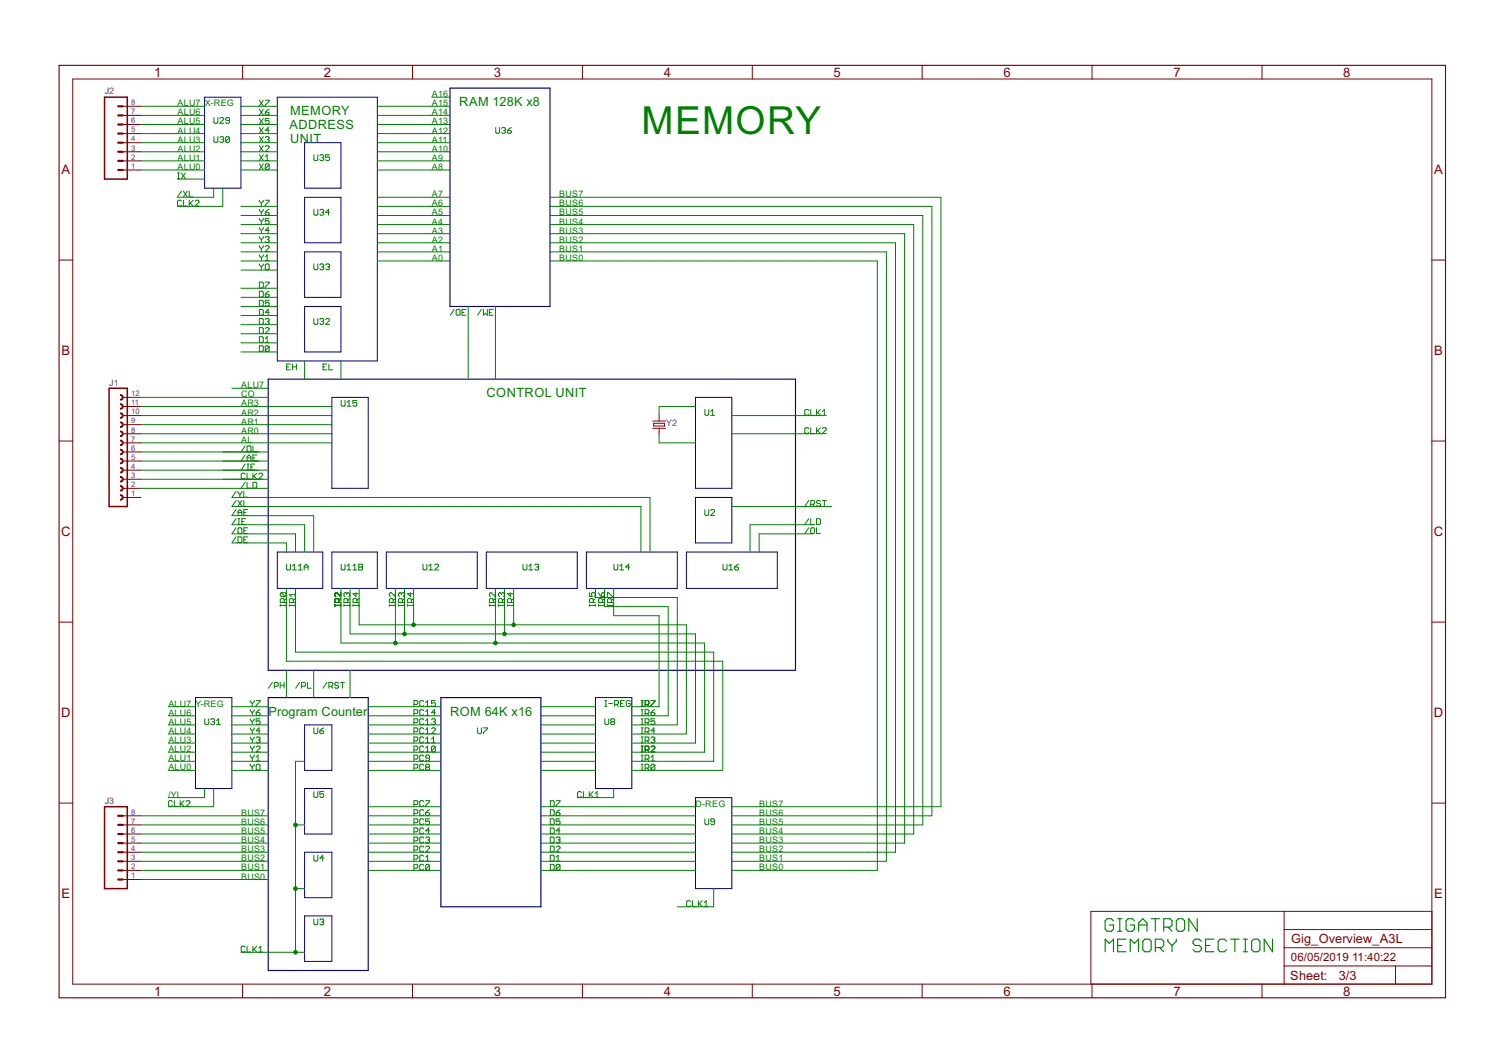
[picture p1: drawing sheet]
<svg xmlns="http://www.w3.org/2000/svg" width="420mm" height="297mm" viewBox="0 0 420 297" stroke-linecap="round" stroke-linejoin="round" font-family="sans-serif">
<g fill="none" stroke="#800000" stroke-width=".28">
<path d="M67.8 18.2v3.9M115.2 18.2v3.9M162.7 18.2v3.9M210.2 18.2v3.9M257.6 18.2v3.9M305.1 18.2v3.9M352.6 18.2v3.9M20.3 22.1h379.7v252.6h-379.7zM34.3 39.8h5.1M34.3 37.3h5.1M34.3 34.8h5.1M34.3 32.2h5.1"/>
<path d="M34.3 29.7h5.1M34.3 47.5h5.1M34.3 44.9h5.1M34.3 42.4h5.1M16.5 72.6h3.8M400 72.6h3.8M34.3 118.6h5.1M34.3 116h5.1M34.3 113.5h5.1M34.3 110.9h5.1M182.4 117.5h3.5M182.4 119.6h3.5"/>
<path d="M182.6 118.2h3.1v.7h-3.1zM184.1 116v1.5M184.1 119.6v1.5M16.5 123.1h3.8M34.3 138.9h5.1M34.3 136.3h5.1M34.3 133.8h5.1M34.3 131.3h5.1M34.3 128.7h5.1M34.3 126.2h5.1M34.3 123.6h5.1M34.3 121.1h5.1"/>
<path d="M400 123.1h3.8M16.5 173.7h3.8M400 173.7h3.8M16.5 224.2h3.8M34.3 237.9h5.1M34.3 235.4h5.1M34.3 232.8h5.1M34.3 230.3h5.1M34.3 227.8h5.1M400 224.2h3.8M34.3 245.5h5.1M34.3 243h5.1"/>
<path d="M34.3 240.5h5.1M358.7 254.4v20.3M358.7 259.5h41.3M400 254.4h-95.2v20.3M67.8 274.7v3.9M115.2 274.7v3.9M162.7 274.7v3.9M210.2 274.7v3.9M257.6 274.7v3.9M305.1 274.7v3.9M352.6 274.7v3.9M358.7 269.7h41.3"/>
<path d="M358.7 264.6h41.3M389.8 269.7v5"/>
</g>
<path d="M29.2 27.1h6.4v22.9h-6.4zM30.5 108.4h5.1v33h-5.1zM29.2 225.2h6.4v22.9h-6.4z" fill="none" stroke="#800000" stroke-width=".42"/>
<g fill="none" stroke="#800000" stroke-width=".61">
<path d="M33 37.3h1.3M33 39.8h1.3M33 34.8h1.3M33 32.2h1.3M33 29.7h1.3M33 42.4h1.3M33 44.9h1.3M33 47.5h1.3M33 235.4h1.3M33 237.9h1.3M33 232.8h1.3M33 230.3h1.3"/>
<path d="M33 227.8h1.3M33 240.5h1.3M33 243h1.3M33 245.5h1.3"/>
</g>
<path d="M16.5 18.2h387.3v260.4h-387.3z" fill="none" stroke="#800000" stroke-width=".32"/>
<g fill="#800000" stroke="#800000" stroke-width=".28">
<path d="M33.7 133a.76 .76 0 0 1 .7 .8 .76 .76 0 0 1-.7 .8v-.3a.51 .51 0 0 0 .5-.5 .51 .51 0 0 0-.5-.5z" fill-rule="evenodd"/>
<path d="M33.7 135.6a.76 .76 0 0 1 .7 .7 .76 .76 0 0 1-.7 .8v-.3a.51 .51 0 0 0 .5-.5 .51 .51 0 0 0-.5-.5z" fill-rule="evenodd"/>
<path d="M33.7 138.1a.76 .76 0 0 1 .7 .8 .76 .76 0 0 1-.7 .7v-.2a.51 .51 0 0 0 .5-.5 .51 .51 0 0 0-.5-.5z" fill-rule="evenodd"/>
<path d="M33.7 128a.76 .76 0 0 1 .7 .7 .76 .76 0 0 1-.7 .8v-.3a.51 .51 0 0 0 .5-.5 .51 .51 0 0 0-.5-.5z" fill-rule="evenodd"/>
<path d="M33.7 130.5a.76 .76 0 0 1 .7 .8 .76 .76 0 0 1-.7 .7v-.2a.51 .51 0 0 0 .5-.5 .51 .51 0 0 0-.5-.6z" fill-rule="evenodd"/>
<path d="M33.7 120.3a.76 .76 0 0 1 .7 .8 .76 .76 0 0 1-.7 .8v-.3a.51 .51 0 0 0 .5-.5 .51 .51 0 0 0-.5-.5z" fill-rule="evenodd"/>
<path d="M33.7 122.9a.76 .76 0 0 1 .7 .7 .76 .76 0 0 1-.7 .8v-.3a.51 .51 0 0 0 .5-.5 .51 .51 0 0 0-.5-.5z" fill-rule="evenodd"/>
<path d="M33.7 125.4a.76 .76 0 0 1 .7 .8 .76 .76 0 0 1-.7 .7v-.2a.51 .51 0 0 0 .5-.5 .51 .51 0 0 0-.5-.5z" fill-rule="evenodd"/>
<path d="M33.7 115.3a.76 .76 0 0 1 .7 .7 .76 .76 0 0 1-.7 .8v-.3a.51 .51 0 0 0 .5-.5 .51 .51 0 0 0-.5-.5z" fill-rule="evenodd"/>
<path d="M33.7 117.8a.76 .76 0 0 1 .7 .8 .76 .76 0 0 1-.7 .7v-.2a.51 .51 0 0 0 .5-.5 .51 .51 0 0 0-.5-.6z" fill-rule="evenodd"/>
<path d="M33.7 110.2a.76 .76 0 0 1 .7 .7 .76 .76 0 0 1-.7 .8v-.3a.51 .51 0 0 0 .5-.5 .51 .51 0 0 0-.5-.5z" fill-rule="evenodd"/>
<path d="M33.7 112.7a.76 .76 0 0 1 .7 .8 .76 .76 0 0 1-.7 .7v-.2a.51 .51 0 0 0 .5-.5 .51 .51 0 0 0-.5-.5z" fill-rule="evenodd"/>
</g>
<g fill="none" stroke="#000080" stroke-width=".28">
<path d="M57.1 27.1h10.2v25.4h-10.2zM77.5 27.1h27.9v73.7h-27.9zM85.1 39.8h10.1v12.7h-10.1zM85.1 55.1h10.1v12.7h-10.1zM85.1 70.3h10.1v12.7h-10.1zM85.1 85.6h10.1v12.7h-10.1zM92.7 110.9h10.2v25.4h-10.2zM194.3 110.9h10.1v25.4h-10.1zM194.3 138.9h10.1v12.7h-10.1zM77.5 154.1h12.7v10.2h-12.7zM92.7 154.1h12.7v10.2h-12.7zM107.9 154.1h25.4v10.2h-25.4z"/>
<path d="M135.9 154.1h25.4v10.2h-25.4zM163.8 154.1h25.4v10.2h-25.4zM191.7 154.1h25.4v10.2h-25.4zM54.6 194.8h10.2v25.3h-10.2zM166.3 194.8h10.2v25.3h-10.2zM85.1 202.4h7.6v12.7h-7.6zM85.1 220.1h7.6v12.7h-7.6zM85.1 237.9h7.6v12.7h-7.6zM194.3 222.7h10.1v25.4h-10.1zM85.1 255.7h7.6v12.7h-7.6z"/>
</g>
<path d="M125.7 24.6h27.9v61h-27.9zM74.9 105.9h147.3v81.2h-147.3zM74.9 194.8h28v76.1h-28zM123.2 194.8h27.9v58.4h-27.9z" fill="none" stroke="#000080" stroke-width=".32"/>
<g fill="none" stroke="#008000" stroke-width=".28">
<path d="M39.4 29.7h17.7M39.4 32.2h17.7M39.4 34.8h17.7M39.4 37.3h17.7M39.4 39.8h17.7M59.8 38.1v1.4l.2 .3h.6l.3-.3v-1.4M59.8 32.8v1.4l.2 .2h.6l.3-.2v-1.4M61.4 38.4l.3-.3h.5l.3 .3-.3 .5M61.4 33.1l.3-.3h.5l.3 .3v.2l-1.1 1.1h1.1M61.9 38.9h.3M62.2 38.9l.3 .3-.3 .6h-.5l-.3-.3M64.1 38.4l-.3-.3h-.5l-.3 .3v1.1"/>
<path d="M64.1 38.4v1.1l-.3 .3h-.5l-.3-.3M64.1 33.6h-.8l-.3-.3 .3-.5h.5l.3 .3v1.1l-.3 .2h-.5l-.3-.2M64.1 38.4l-1.1 1.1M67.3 29.7h10.2M67.3 32.2h10.2M67.3 34.8h10.2M67.3 37.3h10.2M67.3 39.8h10.2M72.5 38.1l1.1 1.7M72.5 33.1l1.1 1.6M72.5 35.6l1.1 1.6M72.5 30.5l1.1 1.6"/>
<path d="M72.5 28l1.1 1.6M73.6 38.1l-1.1 1.7M73.6 33.1l-1.1 1.6M73.6 35.6l-1.1 1.6M73.6 30.5l-1.1 1.6M73.6 28l-1.1 1.6M74.1 28h1.1v.2l-1.1 1.1v.3M74.1 31.3h.8l.3 .6-.3 .2h-.5l-.3-.2zM74.1 38.4l.3-.3h.5l.3 .3-.3 .5M74.6 38.9h.3M74.9 38.9l.3 .3-.3 .6h-.5l-.3-.3M75.2 33.1h-1.1v.8l.5-.3 .6 .3v.5l-.3 .3h-.5l-.3-.3"/>
<path d="M75.2 36.4h-1.1l.8-.8v1.6M75.2 30.5l-1.1 .8M105.4 29.7h20.3M105.4 32.2h20.3M105.4 34.8h20.3M105.4 37.3h20.3M105.4 39.8h20.3M120.6 27.1h5.1M138.5 35.6v1.4l.3 .2h.5l.3-.2v-1.4M140.1 35.9l.3-.3h.5l.3 .3-.3 .5M140.7 36.4h.2M140.9 36.4l.3 .3-.3 .5h-.5l-.3-.2"/>
<path d="M141.8 36.4h.8l.3 .6-.3 .2h-.6l-.2-.2zM142.9 35.6l-1.1 .8M39.4 42.4h17.7M39.4 44.9h17.7M39.4 47.5h17.7M49.5 50h7.6M49.6 49.9h.5M49.6 48.3h.5M49.9 48.3v1.6M50.7 48.3l1.1 1.6M50.7 53.4l-1.1 1.6M50.7 56.2l-.3-.3h-.5l-.3 .3v1.1l.3 .2h.5l.3-.2"/>
<path d="M51.2 53.4l1.1 1.6M51.2 55.9v1.6h1.1M51.8 48.3l-1.1 1.6M52.3 53.4l-1.1 1.6M52.9 53.4v1.6h1.1M52.9 55.9v1.6M53.1 56.7l.9 .8M54 55.9l-1.1 1.1M54.5 56.2l.3-.3h.5l.3 .3v.3l-1.1 1h1.1M59.7 52.5v2.6h-10.2M62.2 52.5v5.1h-12.7M67.3 42.4h10.2"/>
<path d="M67.3 44.9h10.2M67.3 47.5h10.2M67.3 57.6h10.2M72.5 55.9v.3l.5 .5M72.5 58.4v.3l.5 .6M72.5 45.7l1.1 1.7M72.5 43.2l1.1 1.6M72.5 40.7l1.1 1.6M73 56.7v.8M73 59.3v.8M73.6 55.9v.3l-.6 .5M73.6 58.4v.3l-.6 .6"/>
<path d="M73.6 45.7l-1.1 1.7M73.6 43.2l-1.1 1.6M73.6 40.7l-1.1 1.6M74.1 55.9h1.1v.3l-1.1 1.1v.2M74.1 59.3h.8l.3 .5-.3 .3h-.5l-.3-.3zM74.1 40.9l.3-.2h.5l.3 .2v.3l-1.1 1.1h1.1M74.1 43.8l.5-.6v1.6M74.1 44.8h1.1M75.2 46l-.3-.3h-.5l-.3 .3v1.1M75.2 46v1.1l-.3 .3h-.5l-.3-.3M75.2 58.4l-1.1 .9M75.2 46l-1.1 1.1"/>
<path d="M87.7 58.4v1.4l.3 .3h.5l.3-.3v-1.4M87.7 43.2v1.4l.3 .2h.5l.3-.2v-1.4M89.3 43.5l.3-.3h.5l.3 .3-.3 .5M89.3 58.7l.3-.3h.5l.3 .3-.3 .6M89.9 59.3h.2M89.9 44h.2M90.1 59.3l.3 .2-.3 .6h-.5l-.3-.3M90.1 44l.3 .3-.3 .5h-.5l-.3-.2M92.1 59.3h-1.1l.8-.9v1.7M92.1 43.2h-1.1v.8l.5-.2 .6 .2v.6l-.3 .2h-.6l-.2-.2M105.4 42.4h20.3M105.4 44.9h20.3"/>
<path d="M105.4 47.5h20.3M105.4 55.1h20.3M105.4 57.6h20.3M153.6 55.1h109.3v170.1h-58.5M153.6 57.6h106.7v170.2h-55.9M67.3 62.7h10.2M67.3 60.2h10.2M67.3 65.2h10.2M67.3 67.8h10.2M67.3 70.3h10.2M67.3 72.9h10.2M67.3 75.4h10.2"/>
<path d="M72.5 61v.3l.5 .5M72.5 63.5v.3l.5 .5M72.5 66.1v.2l.5 .6M72.5 68.6v.3l.5 .5M72.5 71.1v.3l.5 .6M72.5 73.7v.3l.5 .5M72.5 78.8h.8l.3 .2v1.1l-.3 .3h-.8zM73 61.8v.8M73 64.3v.9M73 66.9v.8M73 69.4v.8M73 72v.8"/>
<path d="M73 74.5v.8M73.6 73.7v.3l-.6 .5M73.6 61v.3l-.6 .5M73.6 63.5v.3l-.6 .5M73.6 66.1v.2l-.6 .6M73.6 68.6v.3l-.6 .5M73.6 71.1v.3l-.6 .6M74.1 78.8h1.1v.2l-1.1 1.1v.3M74.1 66.3l.3-.2h.5l.3 .2-.3 .6M74.1 68.9l.3-.3h.5l.3 .3v.3l-1.1 1h1.1M74.1 71.7l.5-.6v1.7M74.1 72.8h1.1"/>
<path d="M74.4 73.7h.5l.3 .3v1l-.3 .3h-.5l-.3-.3v-1zM74.6 66.9h.3M74.9 66.9l.3 .3-.3 .5h-.5l-.3-.3M75.2 61h-1.1v.8l.5-.3 .6 .3v.5l-.3 .3h-.5l-.3-.3M75.2 64.3h-1.1l.8-.8v1.7M87.7 73.7v1.3l.3 .3h.5l.3-.3v-1.3M89.3 74l.3-.3h.5l.3 .3-.3 .5M89.9 74.5h.2M90.1 74.5l.3 .3-.3 .5h-.5l-.3-.3M91 74l.2-.3h.6l.3 .3-.3 .5M91.5 74.5h.3M91.8 74.5l.3 .3-.3 .5h-.6l-.2-.3"/>
<path d="M105.4 62.7h20.3M105.4 60.2h20.3M105.4 65.2h20.3M105.4 67.8h20.3M105.4 70.3h20.3M105.4 72.9h20.3M153.6 60.2h104.2v170.1h-53.4M153.6 62.7h101.6v170.1h-50.8M153.6 65.2h99.1v170.2h-48.3M153.6 67.8h96.6v170.1h-45.8M153.6 70.3h94v170.2h-43.2M153.6 72.9h91.5v170.1h-40.7"/>
<path d="M67.3 80.5h10.2M67.3 83h10.2M67.3 85.6h10.2M67.3 88.1h10.2M67.3 90.6h10.2M67.3 93.2h10.2M67.3 95.7h10.2M67.3 98.3h10.2M72.5 81.3h.8l.3 .3v1.1l-.3 .2h-.8zM72.5 83.8h.8l.3 .3v1.1l-.3 .3h-.8zM72.5 86.4h.8l.3 .3v1l-.3 .3h-.8zM72.5 88.9h.8l.3 .3v1.1l-.3 .3h-.8z"/>
<path d="M72.5 91.5h.8l.3 .2v1.1l-.3 .3h-.8zM72.5 94h.8l.3 .3v1.1l-.3 .2h-.8zM72.5 96.5h.8l.3 .3v1.1l-.3 .3h-.8zM74.1 82.1h.8l.3 .6-.3 .2h-.5l-.3-.2zM74.1 89.2l.3-.3h.5l.3 .3-.3 .5M74.1 91.7l.3-.2h.5l.3 .2v.3l-1.1 1.1h1.1M74.1 94.6l.5-.6v1.6M74.1 95.6h1.1M74.6 89.7h.3M74.9 89.7l.3 .3-.3 .6h-.5l-.3-.3M75.2 83.8h-1.1v.9l.5-.3 .6 .3v.5l-.3 .3h-.5l-.3-.3M75.2 96.8l-.3-.3h-.5l-.3 .3v1.1"/>
<path d="M75.2 96.8v1.1l-.3 .3h-.5l-.3-.3M75.2 87.2h-1.1l.8-.8v1.6M75.2 96.8l-1.1 1.1M75.2 81.3l-1.1 .8M87.7 88.9v1.4l.3 .3h.5l.3-.3v-1.4M89.3 89.2l.3-.3h.5l.3 .3-.3 .5M89.9 89.7h.2M90.1 89.7l.3 .3-.3 .6h-.5l-.3-.3M91 89.2l.2-.3h.6l.3 .3v.3l-1.1 1.1h1.1M126.9 86.4l-1.1 1.6M127.4 86.7l.3-.3h.5l.3 .3v1l-.3 .3h-.5l-.3-.3zM129.1 87.2h.5"/>
<path d="M130.2 86.4h-1.1v1.6h1.1M130.8 85.6v20.3M134.5 86.4l-1.1 1.6M135 86.4v1.6l.6-.5 .5 .5v-1.6M136.7 87.2h.5M137.8 86.4h-1.1v1.6h1.1M138.4 85.6v20.3M39.4 113.5h53.3M39.4 118.6h53.3M39.4 110.9h35.5M39.4 116h53.3M64.8 108.4h10.1"/>
<path d="M80.1 102.4h.5M81.2 101.6h-1.1v1.7h1.1M81.7 102.4h1.1M81.7 101.6v1.7M82.8 101.6v1.7M85.1 100.8v5.1M90.2 102.4h.6M91.3 101.6h-1.1v1.7h1.1M91.9 101.6v1.7h1.1M95.2 100.8v5.1M95.3 111.8v1.3l.3 .3h.5l.3-.3v-1.3M96.9 113.4h1.1"/>
<path d="M96.9 112.3l.6-.5v1.6M99.7 111.8h-1.1v.8l.5-.3 .6 .3v.5l-.3 .3h-.5l-.3-.3M194.3 113.5h-10.2v2.5M196.9 114.3v1.4l.3 .3h.5l.3-.3v-1.4M198.5 116h1.1M198.5 114.9l.6-.6v1.7M204.4 116h25.4M225.9 114.6l-.2-.3h-.6l-.3 .3v1.1l.3 .3h.6l.2-.3M225.9 119.7l-.2-.3h-.6l-.3 .3v1.1l.3 .2h.6l.2-.2M226.5 114.3v1.7h1.1M226.5 119.4v1.6h1.1M228.1 114.3v1.7"/>
<path d="M228.1 119.4v1.6M228.4 115.1l.8 .9M229.2 119.4l-1.1 1.1M229.2 114.3l-1.1 1.1M229.7 119.7l.3-.3h.6l.2 .3v.2l-1.1 1.1h1.1M229.7 116h1.1M229.7 114.9l.6-.6v1.7M39.4 121.1h53.3M39.4 123.6h53.3M39.4 126.2h35.5M39.4 128.7h35.5M39.4 131.3h35.5"/>
<path d="M39.4 133.8h35.5M39.4 136.3h35.5M64.8 138.9h116.8v15.2M65.9 139.7l-1.1 1.7M65.9 137.2l-1.1 1.6M66.5 137.2v.3l.5 .5M66.5 139.7l1.1 1.7M67 138v.8M67.6 137.2v.3l-.6 .5M67.6 139.7l-1.1 1.7M68.1 137.2v1.6M68.1 139.7v1.7h1.1"/>
<path d="M68.5 132.4l-.3-.3h-.6l-.2 .3v1.1l.2 .2h.6l.3-.2M68.5 124.5l-1.1 1.6M68.5 127l-1.1 1.7M68.5 134.6l-1.1 1.7M68.5 129.6l-1.1 1.6M69 128.7v-1.1l.6-.6 .5 .6v1.1M69 132.1v1.6h1.1M69 134.6v1.7h1.1M69 127.8h1.1M69 131.2h.6M69 129.6h.6M69.3 124.5h.5l.3 .3v1l-.3 .3h-.5l-.3-.3v-1z"/>
<path d="M69.3 129.6v1.6M70.1 130.4h.6M70.7 124.5v1.6h1M70.7 132.1v1.6M70.7 134.6h.8l.2 .3v1.1l-.2 .3h-.8zM70.7 127.8h.5M70.9 132.9l.8 .8M71.2 129.6h-1.1v1.6h1.1M71.7 127h-1v1.7h1M71.7 132.1l-1 1.1M72.3 132.4l.3-.3h.5l.3 .3v.2l-1.1 1.1h1.1M184.1 121.1v2.5h10.2"/>
<path d="M204.4 121.1h25.4M225.9 139.7l-1.1 1.7M228.4 120.2l.8 .8M229.2 140l-.3-.3h-.5l-.3 .3 .3 .5h.5l.3 .3-.3 .6h-.5l-.3-.3M229.7 139.7h1.1M230.3 139.7v1.7M64.8 149h17.7v5.1M64.8 151.6h15.2v2.5M64.8 144h22.8v10.1M64.8 146.5h20.3v7.6M64.8 141.4h114.2v12.7M65.9 149.9l-1.1 1.6"/>
<path d="M65.9 147.3l-1.1 1.6M65.9 144.8l-1.1 1.6M65.9 142.3l-1.1 1.6M66.5 143.9v-1.1l.5-.5 .6 .5v1.1M66.5 146.4h.5M66.5 144.8h.5M66.5 149.9h.8l.3 .2v1.1l-.3 .3h-.8zM66.5 143.1h1.1M66.7 147.3h.6l.3 .3v1.1l-.3 .2h-.6l-.2-.2v-1.1zM66.7 144.8v1.6M67.6 145.6h.5M68.1 150.7h.6"/>
<path d="M68.1 148.1h.6M68.1 143.1h.6M68.6 144.8h-1v1.6h1M69.2 147.3h-1.1v1.6h1.1M69.2 149.9h-1.1v1.6h1.1M69.2 142.3h-1.1v1.6h1.1M80.1 157.5v1.4l.2 .2h.6l.3-.2v-1.4M81.7 159.1h1.1M81.7 158l.6-.5v1.6M83.4 159.1h1M83.4 158l.5-.5v1.6M85 159.1v-1.1l.5-.5 .6 .5v1.1"/>
<path d="M85 158.3h1.1M95.3 157.5v1.4l.3 .2h.5l.3-.2v-1.4M96.9 158l.6-.5v1.6M96.9 159.1h1.1M98.6 159.1h1.1M98.6 158l.5-.5v1.6M100.2 157.5h.8l.3 .3-.3 .5 .3 .6-.3 .2h-.8zM100.2 158.3h.8M118.2 157.5v1.4l.2 .2h.6l.3-.2v-1.4M119.8 159.1h1.1M119.8 158l.6-.5v1.6M121.5 157.8l.2-.3h.6l.2 .3v.2l-1 1.1h1"/>
<path d="M146.1 157.5v1.4l.3 .2h.5l.3-.2v-1.4M147.7 159.1h1.1M147.7 158l.6-.5v1.6M149.4 157.8l.2-.3h.6l.3 .3-.3 .5M149.9 158.3h.3M150.2 158.3l.3 .3-.3 .5h-.6l-.2-.2M171.5 157.5v1.4l.3 .2h.5l.3-.2v-1.4M173.1 159.1h1.1M173.1 158l.6-.5v1.6M175.9 158.3h-1.1l.8-.8v1.6M196.9 142.3v1.3l.3 .3h.5l.3-.3v-1.3M198.5 142.5l.3-.2h.5l.3 .2v.3l-1.1 1.1h1.1"/>
<path d="M202 157.5v1.4l.2 .2h.6l.3-.2v-1.4M203.6 159.1h1.1M203.6 158l.6-.5v1.6M204.4 141.4h28M205.3 158.3h.8l.2 .6-.2 .2h-.6l-.2-.2zM206.3 157.5l-1 .8M225.9 144.8l-1.1 1.6M225.9 147.3l-1.1 1.6M226.5 140.8h.8l.3-.3v-.5l-.3-.3h-.8v1.7M226.5 144.8v1.6h1.1M226.5 147.6l.3-.3h.5l.3 .3v1.1l-.3 .2h-.5l-.3-.2zM227 140.8l.6 .6"/>
<path d="M227.3 149h-15.2v5.1M227.3 146.5h-17.8v7.6M228.1 144.8h.8l.3 .3v1.1l-.3 .2h-.8zM228.1 147.3v1.6h1.1M78.3 168.7v.6M78.3 169h1.6M78.6 165.5l1.1 1M78.6 165.5l-.3 .2v.6l.3 .2h1.1M78.6 165.5h1.1l.2 .2v.6l-.2 .2M79.4 168.2v-.8l-.3-.3h-.5l-.3 .3v.8h1.6M79.9 168.7v.6M79.9 167.1l-.5 .5"/>
<path d="M80 164.3v20.3h121.9v30.5h-25.4M80.8 169h1.7M80.8 168.7v.6M81.9 168.2v-.8l-.2-.3h-.6l-.3 .3v.8h1.7M82.5 165.5v1M82.5 168.7v.6M82.5 167.1l-.6 .5M82.5 166h-1.7l.6 .5M82.5 164.3v17.8h116.9v30.4h-22.9M93.5 168.7v.6M93.5 169h1.7M94.6 168.2v-.8l-.2-.3h-.6l-.3 .3v.8h1.7"/>
<path d="M95.2 165.5v1l-1.1-1-.6 .2v.6l.3 .2M95.2 168.7v.6M95.2 167.1l-.6 .5M95.2 164.3v15.2h101.6v30.5h-20.3M96.1 169h1.6M96.1 168.7v.6M96.9 165.7l-.3-.2-.5 .2v.6l.3 .2M96.9 165.7l.3-.2 .5 .2v.6l-.3 .2M96.9 165.7v.3M97.2 168.2v-.8l-.3-.3h-.5l-.3 .3v.8h1.6M97.7 168.7v.6M97.7 167.1l-.5 .5"/>
<path d="M97.8 164.3v12.7h96.5v30.5h-17.8M98.6 168.7v.6M98.6 169h1.6M99.4 165.5v1l-.8-.8h1.6M99.7 168.2v-.8l-.3-.3h-.5l-.3 .3v.8h1.6M100.2 168.7v.6M100.2 167.1l-.5 .5M100.3 164.3v10.1h91.4v30.5h-15.2M108.8 169h1.6M108.8 168.7v.6M109.9 168.2v-.8l-.3-.3h-.5l-.3 .3v.8h1.6M110.4 165.5v1l-1.1-1-.5 .2v.6l.3 .2"/>
<path d="M110.4 168.7v.6M110.4 167.1l-.5 .5M110.5 164.3v15.2M111.3 169h1.6M111.3 168.7v.6M112.1 165.7l-.2-.2-.6 .2v.6l.3 .2M112.1 165.7l.3-.2 .5 .2v.6l-.2 .2M112.1 165.7v.3M112.4 168.2v-.8l-.3-.3h-.5l-.3 .3v.8h1.6M112.9 168.7v.6M112.9 167.1l-.5 .5M113 164.3v12.7"/>
<path d="M113.9 169h1.6M113.9 168.7v.6M114.7 165.5v1l-.8-.8h1.6M114.9 168.2v-.8l-.2-.3h-.6l-.2 .3v.8h1.6M115.5 167.1l-.6 .5M115.5 164.3v10.1M136.7 169h1.6M136.7 168.7v.6M137.8 168.2v-.8l-.3-.3h-.5l-.3 .3v.8h1.6M138.3 165.5v1l-1.1-1h-.2l-.3 .2v.6l.3 .2M138.3 168.7v.6M138.3 167.1l-.5 .5"/>
<path d="M138.4 164.3v15.2M139.3 169h1.6M139.3 168.7v.6M140.1 165.7l-.3-.2-.5 .2v.6l.2 .2M140.1 165.7l.2-.2 .6 .2v.6l-.3 .2M140.1 165.7v.3M140.3 168.2v-.8l-.2-.3h-.6l-.2 .3v.8h1.6M140.9 168.7v.6M140.9 167.1l-.6 .5M140.9 164.3v12.7M141.8 168.7v.6M141.8 169h1.6"/>
<path d="M142.6 165.5v1l-.8-.8h1.6M142.9 168.2v-.8l-.3-.3h-.5l-.3 .3v.8h1.6M143.4 168.7v.6M143.4 167.1l-.5 .5M143.5 164.3v10.1M164.7 165.5v1h.8l-.3-.8 .3-.2h.5l.3 .2v.6l-.3 .2M164.7 169h1.6M164.7 168.7v.6M165.7 168.2v-.8l-.2-.3h-.6l-.2 .3v.8h1.6M166.3 168.7v.6M166.3 167.1l-.6 .5M166.3 164.3v2.5h22.9v35.6h-12.7"/>
<path d="M167.2 169h1.6M167.2 168.7v.6M167.2 165.5l.8 1M168 165.7l.6-.2 .2 .2v.6l-.2 .2h-.6zM168.3 168.2v-.8l-.3-.3h-.6l-.2 .3v.8h1.6M168.8 168.7v.6M168.8 167.1l-.5 .5M168.9 164.3v5.1h17.8v30.4h-10.2M169.7 169h1.7M169.7 166.5v-1h.3l1.1 1h.3M169.7 168.7v.6M170.8 168.2v-.8l-.3-.3h-.5l-.3 .3v.8h1.7"/>
<path d="M171.4 168.7v.6M171.4 167.1l-.6 .5M171.4 164.3v7.6h12.7v25.4h-7.6M47 197.3h7.6M47 199.8h7.6M64.8 197.3h10.1M64.8 199.8h10.1M69.9 195.6v.3l.6 .5M69.9 198.1v.3l.6 .5M70.5 196.4v.8M70.5 198.9v.8M71 195.6v.3l-.5 .5"/>
<path d="M71 198.1v.3l-.5 .5M71.6 195.6h1v.3l-1 1v.3M71.6 198.9h.8l.2 .6-.2 .2h-.6l-.2-.2zM72.6 198.1l-1 .8M76.1 190.5l-1.1 1.6M76.6 191.6h.8l.3-.3v-.5l-.3-.3h-.8v1.6M78.3 190.5v1.6M78.3 191.3h1.1M79.4 190.5v1.6M80 187.1v7.7M83.7 190.5l-1.1 1.6M84.3 191.6h.8l.2-.3v-.5l-.2-.3h-.8v1.6"/>
<path d="M85.9 190.5v1.6h1.1M87.6 187.1v7.7M91.3 190.5l-1.1 1.6M91.9 191.6h.8l.3-.3v-.5l-.3-.3h-.8v1.6M92.4 191.6l.6 .5M94.6 190.8l-.3-.3h-.5l-.3 .3 .3 .5h.5l.3 .3-.3 .5h-.5l-.3-.2M95.1 190.5h1.1M95.7 190.5v1.6M97.8 187.1v7.7M102.9 197.3h20.3M102.9 199.8h20.3M115.6 196.7h.8l.3-.3v-.5l-.3-.3h-.8v1.6"/>
<path d="M115.6 199.2h.8l.3-.3v-.5l-.3-.3h-.8v1.6M118.4 198.4l-.3-.3h-.6l-.2 .3v1.1l.2 .2h.6l.3-.2M118.4 195.9l-.3-.3h-.6l-.2 .3v1l.2 .3h.6l.3-.3M118.9 199.7h1.1M118.9 197.2h1.1M118.9 196.1l.5-.5v1.6M118.9 198.7l.5-.6v1.6M121.6 198.9h-1.1l.8-.8v1.6M121.6 195.6h-1.1v.8l.8-.3 .3 .3v.5l-.3 .3h-.5l-.3-.3M151.1 197.3h15.2M151.1 199.8h15.2M169 195.6h.5"/>
<path d="M169 197.2h.5M169.2 195.6v1.6M170.1 196.4h1.1M171.7 196.7h.8l.3-.3v-.5l-.3-.3h-.8v1.6M172.2 196.7l.6 .5M173.3 196.4h.6M174.4 195.6h-1.1v1.6h1.1M176.1 195.9l-.3-.3h-.6l-.2 .3v1l.2 .3h.6l.3-.3v-.5h-.6M179.1 199.7h.6M179.1 195.6h.6M179.1 198.1h.6M179.1 197.2h.6"/>
<path d="M179.4 195.6v1.6M179.4 198.1v1.6M180.2 196.7h.8l.3-.3v-.5l-.3-.3h-.8v1.6M180.2 199.2h.8l.3-.3v-.5l-.3-.3h-.8v1.6M180.8 199.2l.5 .5M180.8 196.7l.5 .5M181.9 198.9h.8l.2 .6-.2 .2h-.6l-.2-.2zM181.9 195.6h1v.3l-1 1v.3M182.9 198.1l-1 .8M47 202.4h7.6M47 204.9h7.6M47 207.5h7.6"/>
<path d="M47 210h7.6M47 212.5h7.6M47 215.1h7.6M57.2 200.7v1.3l.3 .3h.5l.3-.3v-1.3M58.9 200.9l.2-.2h.6l.2 .2-.2 .6M59.4 201.5h.3M59.7 201.5l.2 .2-.2 .6h-.6l-.2-.3M60.5 202.3h1.1M60.5 201.2l.5-.5v1.6M64.8 202.4h10.1M64.8 204.9h10.1M64.8 207.5h10.1"/>
<path d="M64.8 210h10.1M64.8 212.5h10.1M64.8 215.1h10.1M69.9 200.7v.2l.6 .6M69.9 203.2v.3l.6 .5M69.9 205.7v.3l.6 .6M69.9 208.3v.3l.6 .5M69.9 210.8v.3l.6 .5M69.9 213.4v.2l.6 .6M70.5 201.5v.8M70.5 204v.8M70.5 206.6v.8"/>
<path d="M70.5 209.1v.8M70.5 211.6v.8M70.5 214.2v.8M71 213.4v.2l-.5 .6M71 200.7v.2l-.5 .6M71 203.2v.3l-.5 .5M71 205.7v.3l-.5 .6M71 208.3v.3l-.5 .5M71 210.8v.3l-.5 .5M71.6 206l.2-.3h.6l.2 .3-.2 .6M71.6 208.6l.2-.3h.6l.2 .3v.2l-1 1.1h1M71.6 211.4l.5-.6v1.6"/>
<path d="M71.6 212.4h1M71.8 213.4h.6l.2 .2v1.1l-.2 .3h-.6l-.2-.3v-1.1zM72.1 206.6h.3M72.4 206.6l.2 .2-.2 .6h-.6l-.2-.3M72.6 200.7h-1v.8l.8-.3 .2 .3v.5l-.2 .3h-.6l-.2-.3M72.6 204h-1l.8-.8v1.6M85.1 212.5h-2.6v53.4M87.7 203.2v1.4l.3 .2h.5l.3-.2v-1.4M89.3 204h.8l.3 .6-.3 .2h-.5l-.3-.2zM90.4 203.2l-1.1 .8M102.9 202.4h20.3M102.9 204.9h20.3"/>
<path d="M102.9 207.5h20.3M102.9 210h20.3M102.9 212.5h20.3M102.9 215.1h20.3M115.6 214.4h.8l.3-.2v-.6l-.3-.2h-.8v1.6M115.6 209.4h.8l.3-.3v-.5l-.3-.3h-.8v1.6M115.6 206.8h.8l.3-.2v-.6l-.3-.3h-.8v1.7M115.6 201.7h.8l.3-.2v-.6l-.3-.2h-.8v1.6M115.6 211.9h.8l.3-.3v-.5l-.3-.3h-.8v1.6M115.6 204.3h.8l.3-.3v-.5l-.3-.3h-.8v1.6M118.4 213.6l-.3-.2h-.6l-.2 .2v1.1l.2 .3h.6l.3-.3M118.4 211.1l-.3-.3h-.6l-.2 .3v1.1l.2 .2h.6l.3-.2"/>
<path d="M118.4 208.6l-.3-.3h-.6l-.2 .3v1l.2 .3h.6l.3-.3M118.4 206l-.3-.3h-.6l-.2 .3v1.1l.2 .3h.6l.3-.3M118.4 200.9l-.3-.2h-.6l-.2 .2v1.1l.2 .3h.6l.3-.3M118.4 203.5l-.3-.3h-.6l-.2 .3v1.1l.2 .2h.6l.3-.2M118.9 209.9h1.1M118.9 207.4h1.1M118.9 202.3h1.1M118.9 204.8h1.1M118.9 201.2l.5-.5v1.6M118.9 203.8l.5-.6v1.6M118.9 206.3l.5-.6v1.7M118.9 208.8l.5-.5v1.6"/>
<path d="M119.2 214.2l-.3-.3 .3-.5h.5l.3 .2-.3 .6M119.2 214.2l-.3 .2 .3 .6h.5l.3-.3-.3-.5M119.2 214.2h.5M120 211.6h-.8l-.3-.2 .3-.6h.5l.3 .3v1.1l-.3 .2h-.5l-.3-.2M120.5 207.4h1.1M120.5 200.9l.3-.2h.5l.3 .2-.3 .6M120.5 203.5l.3-.3h.5l.3 .3v.3l-1.1 1h1.1M120.5 206.3l.6-.6v1.7M121.1 201.5h.2M121.3 201.5l.3 .2-.3 .6h-.5l-.3-.3M121.6 208.6v1l-.3 .3h-.5l-.3-.3M121.6 208.6l-.3-.3h-.5l-.3 .3v1"/>
<path d="M121.6 208.6l-1.1 1M133.4 203.2v1.4l.3 .2h.5l.3-.2v-1.4M135 203.2h1.1v.3l-1.1 1.1v.2M151.1 202.4h15.2M151.1 204.9h15.2M151.1 207.5h15.2M151.1 210h15.2M151.1 212.5h15.2M151.1 215.1h15.2M169 200.7v1.3l.2 .3h.6l.3-.3v-1.3M170.9 201.5l-.3-.3 .3-.5h.5l.3 .2-.3 .6M170.9 201.5l-.3 .2 .3 .6h.5l.3-.3-.3-.5"/>
<path d="M170.9 201.5h.5M179.1 213.4h.6M179.1 215h.6M179.1 212.4h.6M179.1 209.9h.6M179.1 208.3h.6M179.1 205.7h.6M179.1 207.4h.6M179.1 200.7h.6M179.1 202.3h.6M179.1 210.8h.6M179.1 204.8h.6"/>
<path d="M179.1 203.2h.6M179.4 200.7v1.6M179.4 203.2v1.6M179.4 205.7v1.7M179.4 208.3v1.6M179.4 210.8v1.6M179.4 213.4v1.6M180.2 214.4h.8l.3-.2v-.6l-.3-.2h-.8v1.6M180.2 209.4h.8l.3-.3v-.5l-.3-.3h-.8v1.6M180.2 206.8h.8l.3-.2v-.6l-.3-.3h-.8v1.7M180.2 201.7h.8l.3-.2v-.6l-.3-.2h-.8v1.6M180.2 204.3h.8l.3-.3v-.5l-.3-.3h-.8v1.6"/>
<path d="M180.2 211.9h.8l.3-.3v-.5l-.3-.3h-.8v1.6M180.8 214.4l.5 .6M180.8 211.9l.5 .5M180.8 209.4l.5 .5M180.8 206.8l.5 .6M180.8 201.7l.5 .6M180.8 204.3l.5 .5M181.9 212.4h1M181.9 208.6l.2-.3h.6l.2 .3v.2l-1 1.1h1M181.9 206l.2-.3h.6l.2 .3-.2 .6M181.9 211.4l.5-.6v1.6M182.4 206.6h.3"/>
<path d="M182.7 206.6l.2 .2-.2 .6h-.6l-.2-.3M182.9 213.6l-.2-.2h-.6l-.2 .2v1.1M182.9 213.6v1.1l-.2 .3h-.6l-.2-.3M182.9 204h-1l.8-.8v1.6M182.9 200.7h-1v.8l.8-.3 .2 .3v.5l-.2 .3h-.6l-.2-.3M182.9 213.6l-1 1.1M39.4 230.3h35.5M39.4 227.8h35.5M39.4 232.8h35.5M39.4 235.4h35.5M39.4 237.9h35.5M48.2 223.8l-.3-.3h-.6l-.2 .3v1.1l.2 .2h.6l.3-.2"/>
<path d="M48.7 223.5v1.6h1.1M50.3 223.5v1.6M50.6 224.3l.8 .8M51.4 223.5l-1.1 1.1M52 223.8l.2-.3h.6l.3 .3v.3l-1.1 1h1.1M57.1 220.1v2.6h-10.1M59.7 220.1v5.1h-12.7M82.5 230.3h2.6M87.7 238.8v1.3l.3 .3h.5l.3-.3v-1.3M87.7 221v1.3l.3 .3h.5l.3-.3v-1.3M90.4 221h-1.1v.8l.8-.3 .3 .3v.5l-.3 .3h-.5l-.3-.3M90.4 239.6h-1.1l.8-.8v1.6"/>
<path d="M102.9 230.3h20.3M102.9 225.2h20.3M102.9 227.8h20.3M102.9 232.8h20.3M102.9 235.4h20.3M102.9 237.9h20.3M115.6 239.8h.8l.3-.2v-.6l-.3-.2h-.8v1.6M115.6 237.3h.8l.3-.3v-.5l-.3-.3h-.8v1.6M115.6 234.8h.8l.3-.3v-.5l-.3-.3h-.8v1.6M115.6 229.7h.8l.3-.3v-.5l-.3-.3h-.8v1.6M115.6 232.2h.8l.3-.3v-.5l-.3-.3h-.8v1.7M115.6 227.1h.8l.3-.2v-.6l-.3-.2h-.8v1.6"/>
<path d="M115.6 224.6h.8l.3-.3v-.5l-.3-.3h-.8v1.6M118.4 239l-.3-.2h-.6l-.2 .2v1.1l.2 .3h.6l.3-.3M118.4 236.5l-.3-.3h-.6l-.2 .3v1.1l.2 .2h.6l.3-.2M118.4 234l-.3-.3h-.6l-.2 .3v1l.2 .3h.6l.3-.3M118.4 228.9l-.3-.3h-.6l-.2 .3v1.1l.2 .2M118.4 231.4l-.3-.3h-.6l-.2 .3v1.1l.2 .3h.6l.3-.3M118.4 226.3l-.3-.2h-.6l-.2 .2v1.1l.2 .3h.6l.3-.3M118.4 223.8l-.3-.3h-.6l-.2 .3v1.1l.2 .2h.6l.3-.2M118.4 230l-.3 .2M118.9 236.5l.3-.3h.5l.3 .3v.3l-1.1 1h1.1M118.9 234l.3-.3h.5l.3 .3-.3 .5M118.9 226.9h.8l.3 .5-.3 .3h-.5l-.3-.3z"/>
<path d="M118.9 223.5h1.1v.3l-1.1 1.1v.2M118.9 239.3l.5-.5v1.6M118.9 230l.3 .2M119.4 234.5h.3M119.7 234.5l.3 .3-.3 .5h-.5l-.3-.3M120 228.6h-1.1v.8l.5-.2 .6 .2v.6l-.3 .2M120 231.9h-1.1l.8-.8v1.7M120 226.1l-1.1 .8M151.1 230.3h43.2M151.1 225.2h43.2M151.1 227.8h43.2M151.1 232.8h43.2"/>
<path d="M151.1 235.4h43.2M151.1 237.9h43.2M153.7 223.5h.8l.3 .3v1.1l-.3 .2h-.8zM153.7 226.1h.8l.3 .2v1.1l-.3 .3h-.8zM153.7 230.2v-1.6h.8l.3 .3v1.1l-.3 .2M153.7 231.1h.8l.3 .3v1.1l-.3 .3h-.8zM153.7 233.7h.8l.3 .3v1l-.3 .3h-.8zM153.7 236.2h.8l.3 .3v1.1l-.3 .2h-.8zM153.7 238.8h.8l.3 .2v1.1l-.3 .3h-.8zM155.4 223.5h1v.3l-1 1.1v.2M155.4 226.9h.8l.2 .5-.2 .3h-.6l-.2-.3zM155.4 234l.2-.3h.6l.2 .3-.2 .5"/>
<path d="M155.4 236.5l.2-.3h.6l.2 .3v.3l-1 1h1M155.4 239.3l.5-.5v1.6M155.4 230l.2 .2M155.9 234.5h.3M156.2 234.5l.2 .3-.2 .5h-.6l-.2-.3M156.4 228.6h-1v.8l.5-.2 .5 .2v.6l-.2 .2M156.4 231.9h-1l.8-.8v1.7M156.4 226.1l-1 .8M162.4 221.3l-.2-.3h-.6l-.2 .3v1l.2 .3h.6l.2-.3M163 221v1.6h1.1M164.6 221v1.6M164.9 221.8l.8 .8"/>
<path d="M165.7 221l-1.1 1.1M166.3 222.6h1M166.3 221.5l.5-.5v1.6M171.4 220.1v2.6h-10.1M196.9 228.6v1.4l.3 .2h.5l.3-.2v-1.4M199.6 229.4h-.8l-.3-.2 .3-.6h.5l.3 .3v1.1l-.3 .2h-.5l-.3-.2M39.4 240.5h35.5M39.4 243h35.5M39.4 245.5h35.5M82.5 248.1h2.6M87.7 256.5v1.4l.3 .3h.5l.3-.3v-1.4M89.3 256.8l.3-.3h.5l.3 .3-.3 .5"/>
<path d="M89.9 257.3h.2M90.1 257.3l.3 .3-.3 .6h-.5l-.3-.3M102.9 240.5h20.3M102.9 243h20.3M115.6 242.4h.8l.3-.3v-.5l-.3-.3h-.8v1.6M118.4 241.6l-.3-.3h-.6l-.2 .3v1.1l.2 .2h.6l.3-.2M118.9 240.4h1.1M120 241.6v1.1l-.3 .2h-.5l-.3-.2M120 241.6l-.3-.3h-.5l-.3 .3v1.1M120 241.6l-1.1 1.1M151.1 240.5h43.2M151.1 243h43.2"/>
<path d="M153.7 241.3h.8l.3 .3v1.1l-.3 .2h-.8zM155.4 240.4h1M156.4 241.6v1.1l-.2 .2h-.6l-.2-.2M156.4 241.6l-.2-.3h-.6l-.2 .3v1.1M156.4 241.6l-1 1.1M192.9 251.7l-.3-.2h-.5l-.3 .2v1.1l.3 .3h.5l.3-.3M193.5 251.5v1.6h1M195.1 251.5v1.6M195.4 252.3l.8 .8M196.2 251.5l-1.1 1M196.7 253.1h1.1M196.7 252l.6-.5v1.6"/>
<path d="M199.4 248.1v5.1h-10.2M67.3 265.9h17.8M68.5 264.4l-.3-.2h-.6l-.2 .2v1.1l.2 .3h.6l.3-.3M69 264.2v1.6h1.1M70.7 264.2v1.6M70.9 265l.8 .8M71.7 264.2l-1 1M72.3 265.8h1.1M72.3 264.7l.5-.5v1.6"/>
</g>
<g fill="none" stroke="#008000" stroke-width=".32">
<path d="M311.1 257.1l-.6-.6h-1.2l-.6 .6v2.3l.6 .6h1.2l.6-.6v-1.2h-1.2M312.2 256.5h1.2M312.2 260h1.2M312.8 256.5v3.5M316.9 257.1l-.6-.6h-1.1l-.6 .6v2.3l.6 .6h1.1l.6-.6v-1.2h-1.2M318.1 258.2h2.3M318.1 260v-2.4l1.2-1.1 1.1 1.1v2.4M321.6 256.5h2.3M322.7 256.5v3.5M325.1 258.8h1.8l.5-.6v-1.1l-.5-.6h-1.8v3.5M326.3 258.8l1.1 1.2M329.2 256.5h1.2l.5 .6v2.3l-.5 .6h-1.2l-.6-.6v-2.3z"/>
<path d="M334.5 256.5v3.5l-2.4-3.5v3.5M308.7 265.7v-3.5l1.2 1.2 1.2-1.2v3.5M312.2 263.9h1.2M314.6 262.2h-2.4v3.5h2.4M315.7 265.7v-3.5l1.2 1.2 1.2-1.2v3.5M319.8 262.2h1.2l.6 .6v2.3l-.6 .6h-1.2l-.5-.6v-2.3zM322.7 264.5h1.8l.6-.6v-1.1l-.6-.6h-1.8v3.5M323.9 264.5l1.2 1.2M326.3 262.2v.6l1.1 1.1M327.4 263.9v1.8M328.6 262.2v.6l-1.2 1.1M335.6 262.8l-.6-.6h-1.1l-.6 .6v.6l.6 .5h1.1l.6 .6v.6l-.6 .6h-1.1l-.6-.6"/>
<path d="M336.8 263.9h1.2M339.1 262.2h-2.3v3.5h2.3M342.6 262.8l-.5-.6h-1.2l-.6 .6v2.3l.6 .6h1.2l.5-.6M343.8 262.2h2.3M345 262.2v3.5M347.3 262.2h1.2M347.3 265.7h1.2M347.9 262.2v3.5M349.7 262.8l.5-.6h1.2l.6 .6v2.3l-.6 .6h-1.2l-.5-.6zM355.5 262.2v3.5l-2.3-3.5v3.5"/>
</g>
<g fill="#008000" stroke="#008000" stroke-width=".28">
<circle cx="143.5" cy="174.4" r=".51"/>
<circle cx="115.5" cy="174.4" r=".51"/>
<circle cx="140.9" cy="177" r=".51"/>
<circle cx="113" cy="177" r=".51"/>
<circle cx="138.4" cy="179.5" r=".51"/>
<circle cx="110.5" cy="179.5" r=".51"/>
<circle cx="82.5" cy="265.9" r=".51"/>
<circle cx="82.5" cy="248.1" r=".51"/>
<circle cx="82.5" cy="230.3" r=".51"/>
</g>
<text font-size="12" fill="#008000" x="179.2" y="37.3">MEMORY</text>
<g font-size="4.1" fill="#800000">
<text x="43" y="21.4">1</text>
<text x="90.5" y="21.4">2</text>
<text x="138" y="21.4">3</text>
<text x="185.4" y="21.4">4</text>
<text x="232.9" y="21.4">5</text>
<text x="280.3" y="21.4">6</text>
<text x="327.8" y="21.4">7</text>
<text x="375.3" y="21.4">8</text>
<text x="17.2" y="48.6">A</text>
<text x="400.7" y="48.6">A</text>
<text x="17.2" y="99.2">B</text>
<text x="400.7" y="99.2">B</text>
<text x="17.1" y="149.7">C</text>
<text x="400.6" y="149.7">C</text>
<text x="17.1" y="200.2">D</text>
<text x="400.6" y="200.2">D</text>
<text x="17.2" y="250.8">E</text>
<text x="400.7" y="250.8">E</text>
<text x="43" y="277.9">1</text>
<text x="90.5" y="277.9">2</text>
<text x="138" y="277.9">3</text>
<text x="185.4" y="277.9">4</text>
<text x="232.9" y="277.9">5</text>
<text x="280.3" y="277.9">6</text>
<text x="327.8" y="277.9">7</text>
<text x="375.3" y="277.9">8</text>
</g>
<g font-size="4" fill="#008000">
<text x="128.3" y="29.7">RAM 128K x8</text>
<text x="81.1" y="32.2">MEMORY</text>
<text x="80.9" y="36">ADDRESS</text>
<text x="81.1" y="39.8">UNIT</text>
<text x="135.9" y="110.9">CONTROL UNIT</text>
<text x="75" y="199.8">Program Counter</text>
<text x="125.8" y="199.8">ROM 64K x16</text>
</g>
<g font-size="4" fill="#800000">
<text x="360.7" y="263.3">Gig_Overview_A3L</text>
<text x="360.4" y="273.6">Sheet:</text>
<text x="374" y="273.5">3/3</text>
</g>
<g font-size="3.6" fill="#800000">
<text x="360.6" y="268.4">06/05/2019</text>
<text x="377.7" y="268.4">11:40:22</text>
</g>
<g font-size="2.8" fill="#505050">
<text x="29.3" y="26.4">J2</text>
<text x="30.5" y="107.6">J1</text>
<text x="186.1" y="118.8">Y2</text>
<text x="29.3" y="224.5">J3</text>
</g>
<g font-size="2.8" fill="#008000">
<text x="49.6" y="29.7">ALU7</text>
<text x="57.2" y="29.7">X-REG</text>
<text x="120.7" y="29.7">A15</text>
<text x="120.7" y="27.1">A16</text>
<text x="49.6" y="34.8">ALU5</text>
<text x="49.6" y="32.2">ALU6</text>
<text x="120.7" y="34.8">A13</text>
<text x="120.7" y="32.2">A14</text>
<text x="49.6" y="39.8">ALU3</text>
<text x="49.6" y="37.3">ALU4</text>
<text x="120.7" y="39.8">A11</text>
<text x="120.7" y="37.3">A12</text>
<text x="49.6" y="47.5">ALU0</text>
<text x="49.6" y="44.9">ALU1</text>
<text x="49.6" y="42.4">ALU2</text>
<text x="120.7" y="47.5">A8</text>
<text x="120.7" y="44.9">A9</text>
<text x="120.7" y="42.4">A10</text>
<text x="120.7" y="57.6">A6</text>
<text x="120.7" y="55.1">A7</text>
<text x="156.2" y="55.1">BUS7</text>
<text x="156.2" y="57.6">BUS6</text>
<text x="120.7" y="65.2">A3</text>
<text x="120.7" y="62.7">A4</text>
<text x="120.7" y="60.2">A5</text>
<text x="156.2" y="60.2">BUS5</text>
<text x="156.2" y="62.7">BUS4</text>
<text x="156.2" y="65.2">BUS3</text>
<text x="120.7" y="70.3">A1</text>
<text x="120.7" y="67.8">A2</text>
<text x="156.2" y="67.8">BUS2</text>
<text x="156.2" y="70.3">BUS1</text>
<text x="120.7" y="72.8">A0</text>
<text x="156.2" y="72.8">BUS0</text>
<text x="67.3" y="110.9">CO</text>
<text x="67.3" y="113.5">AR3</text>
<text x="67.3" y="108.4">ALU7</text>
<text x="67.3" y="116">AR2</text>
<text x="67.3" y="118.6">AR1</text>
<text x="67.3" y="121.1">AR0</text>
<text x="67.3" y="123.6">AL</text>
<text x="47" y="197.3">ALU7</text>
<text x="54.6" y="197.3">Y-REG</text>
<text x="47" y="199.8">ALU6</text>
<text x="47" y="202.4">ALU5</text>
<text x="47" y="204.9">ALU4</text>
<text x="47" y="207.4">ALU3</text>
<text x="47" y="210">ALU2</text>
<text x="47" y="212.5">ALU1</text>
<text x="47" y="215.1">ALU0</text>
<text x="47" y="222.7">/YL</text>
<text x="67.3" y="227.8">BUS7</text>
<text x="194.3" y="225.2">D-REG</text>
<text x="212.1" y="225.2">BUS7</text>
<text x="212.1" y="227.8">BUS6</text>
<text x="67.3" y="230.3">BUS6</text>
<text x="67.3" y="232.8">BUS5</text>
<text x="212.1" y="230.3">BUS5</text>
<text x="212.1" y="232.8">BUS4</text>
<text x="67.3" y="235.4">BUS4</text>
<text x="67.3" y="237.9">BUS3</text>
<text x="212.1" y="235.4">BUS3</text>
<text x="212.1" y="237.9">BUS2</text>
<text x="67.3" y="240.5">BUS2</text>
<text x="67.3" y="243">BUS1</text>
<text x="67.3" y="245.5">BUS0</text>
<text x="212.1" y="240.5">BUS1</text>
<text x="212.1" y="243">BUS0</text>
</g>
<g font-size="2.4" fill="#505050">
<text x="36.6" y="29.3">8</text>
<text x="36.6" y="34.4">6</text>
<text x="36.6" y="31.9">7</text>
<text x="36.6" y="39.5">4</text>
<text x="36.6" y="36.9">5</text>
<text x="36.6" y="47.1">1</text>
<text x="36.6" y="44.6">2</text>
<text x="36.6" y="42">3</text>
<text x="36.6" y="113.1">11</text>
<text x="36.6" y="110.6">12</text>
<text x="36.6" y="118.2">9</text>
<text x="36.6" y="115.7">10</text>
<text x="36.6" y="125.8">6</text>
<text x="36.6" y="123.3">7</text>
<text x="36.6" y="120.7">8</text>
<text x="36.6" y="130.9">4</text>
<text x="36.6" y="128.4">5</text>
<text x="36.6" y="136">2</text>
<text x="36.6" y="133.4">3</text>
<text x="36.6" y="138.5">1</text>
<text x="36.6" y="227.4">8</text>
<text x="36.6" y="232.5">6</text>
<text x="36.6" y="229.9">7</text>
<text x="36.6" y="237.6">4</text>
<text x="36.6" y="235">5</text>
<text x="36.6" y="245.2">1</text>
<text x="36.6" y="242.6">2</text>
<text x="36.6" y="240.1">3</text>
</g>
</svg>
